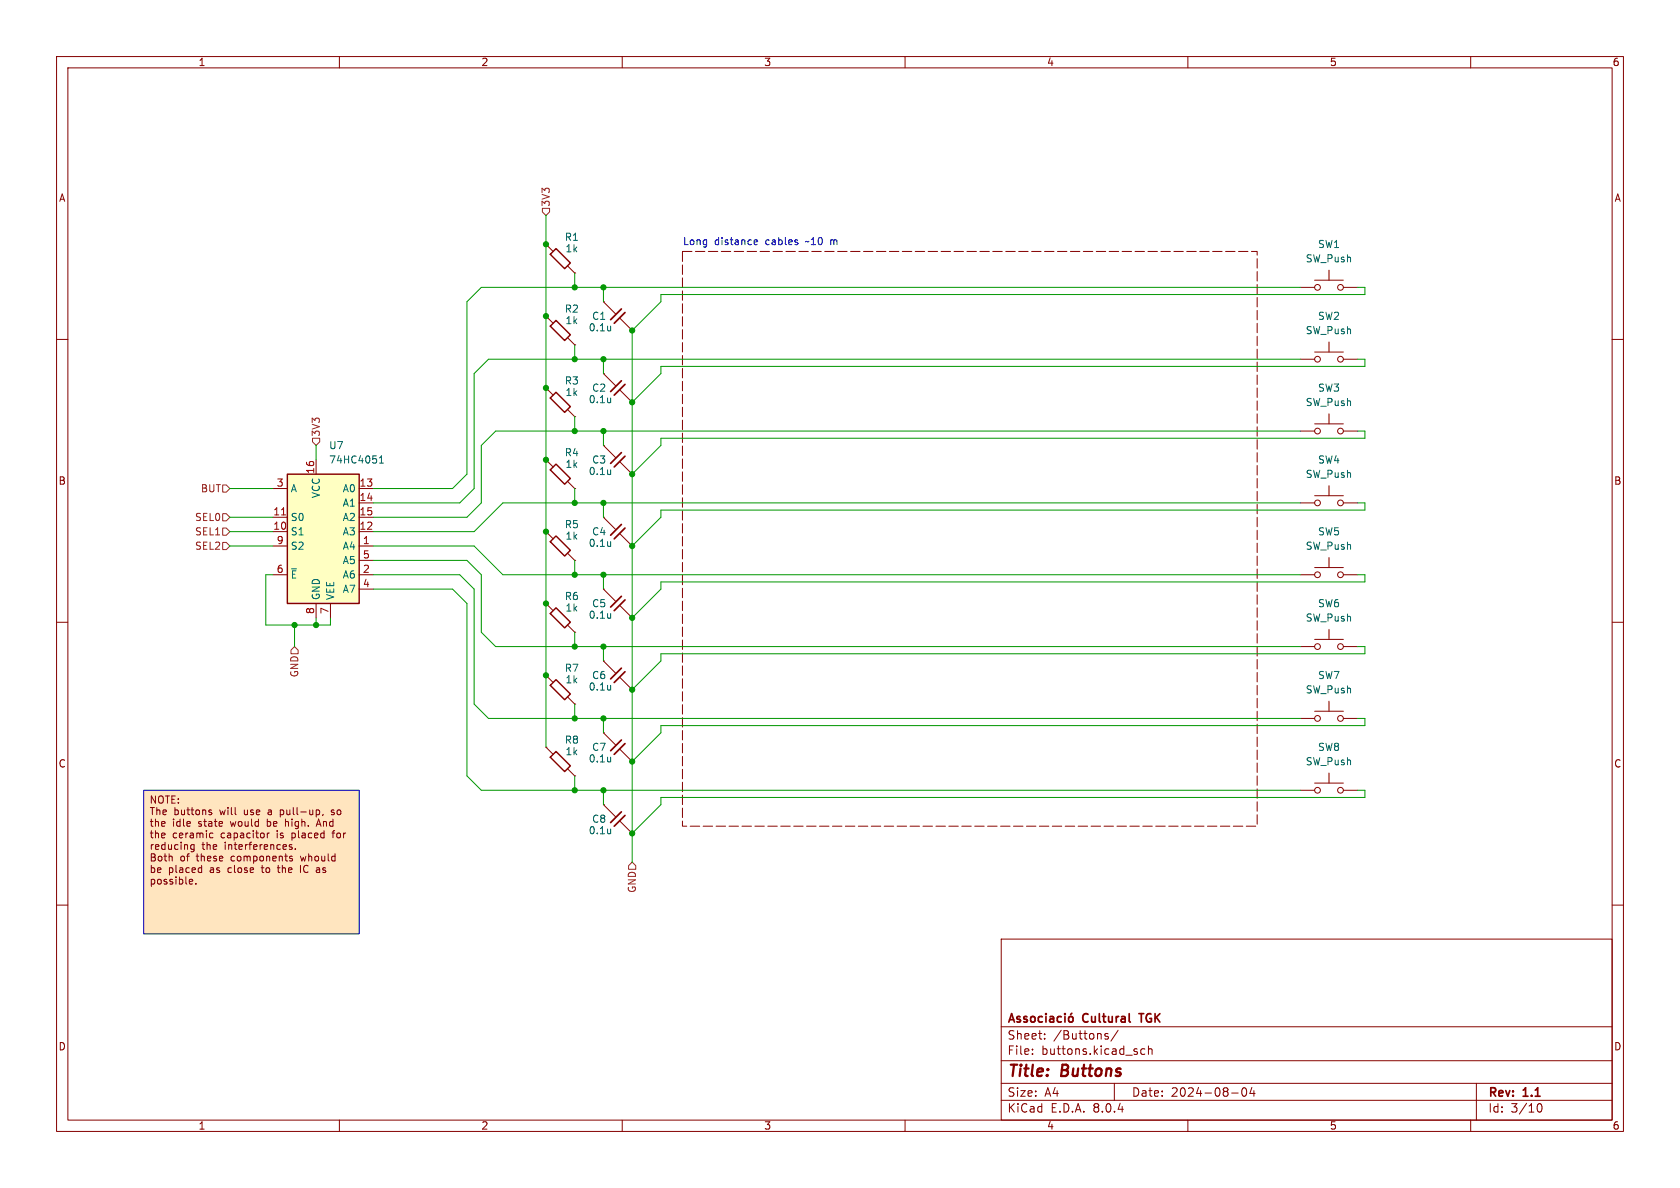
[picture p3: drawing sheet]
<svg xmlns="http://www.w3.org/2000/svg" width="297mm" height="210mm" viewBox="0 0 297 210" stroke-linecap="round" stroke-linejoin="round" font-family="sans-serif">
<g fill="none" stroke="#840000" stroke-width=".18">
<path d="M10 10h277v190h-277zM12 12h273v186h-273zM60 10v2M110 10v2M160 10v2M210 10v2M260 10v2M10 60h2M285 60h2M10 110h2M285 110h2M10 160h2"/>
<path d="M285 160h2M177 166h108v32h-108zM60 198v2M110 198v2M160 198v2M177 194.5h108M177 191.5h108M177 187.5h108M177 181.5h108M182.5 186.3v.1M182.5 185.5v.1M184.7 183.6v.1"/>
<path d="M184.7 182.8v.1M195.9 182.8l-.4-.1-.2 .2 .1 .2 .5 .2v.3h-.6M197 191.5v3M197.7 182.1l-1.3 2M202.4 185.5l-.4-.1-.3 .3v.4l.1 .2h.6M203 185.5l.2-.1 .4 .1 .1 .9M203 184.9v1.5M210 198v2M217.7 193.2h1.2M219.7 192.4l.2-.1a.81 .81 0 0 1 .6 .6 .81 .81 0 0 1-.3 .8l-.2 .1a.81 .81 0 0 1-.3-1.4zM221.3 192.2l-.3 1.1h.9M221.7 192.8v1"/>
<path d="M260 198v2M261 191.5v6.5M271.7 195.7l.2-.5 .2-.1a.8 .8 0 0 1 .5 .7 .8 .8 0 0 1-.5 .8l-.2-.1-.2-.5"/>
</g>
<g fill="none" stroke="#840000" stroke-width=".3">
<path d="M180.3 179.8l-.3-.1-.2 .2v.2l.5 .2v.3h-.5M181.6 179.8l-.4-.1-.2 .2 .1 .2 .5 .2v.3h-.6M182.3 179.8l.4-.1 .3 .3v.4l-.3 .3-.4-.1-.1-.2v-.4zM184.3 179.8l-.5-.1-.2 .3v.4l.1 .2h.6M184.9 179.2v.1M184.9 179.7v1M185.6 179.8h.6l.1 .9M187.6 179.8l-.4-.1-.3 .3v.4l.2 .2h.5M188.3 179.2v.1M188.3 179.7v1M189 179.8l.2-.1 .4 .1 .1 .6-.1 .2-.4 .1-.2-.2zM189.5 179.1l-.2 .2"/>
<path d="M201.3 179.2h.9M178.3 180.7l.5-1.5 .5 1.5M178.5 180.3h.7M186.3 180l-.5 .1a.29 .29 0 0 0-.3 .3 .29 .29 0 0 0 .3 .3l.5-.1"/>
</g>
<path d="M25.4 139.7h38.1v25.4h-38.1z" fill="#ffe5bf"/>
<g fill="none" stroke="#840000" stroke-width=".18">
<path d="M229.9 50.8h2.5M232.4 49.5h5.1M234.9 47.8v1.7M237.5 50.8h2.5M96.5 68.6h.1M96.5 68.6l1.3 1.3M100.3 72.4l1.3 1.3M101.6 73.7h.1M106.7 66h.1M106.7 78.7h.1M106.7 66l2.1 2.2M106.7 78.7l2.1 2.2"/>
<path d="M109.6 69l2.2 2.1M111.8 71.1h.1M229.9 76.2h2.5M229.9 63.5h2.5M232.4 74.9h5.1M232.4 62.2h5.1M234.9 60.5v1.7M234.9 73.2v1.7M237.5 76.2h2.5M237.5 63.5h2.5M96.5 94h.1M96.5 81.3h.1"/>
<path d="M96.5 94l1.3 1.3M96.5 81.3l1.3 1.3M100.3 97.8l1.3 1.3M100.3 85.1l1.3 1.3M101.6 99.1h.1M101.6 86.4h.1M106.7 91.4h.1M106.7 91.4l2.1 2.2M109.6 94.4l2.2 2.1M109.6 81.7l2.2 2.1M111.8 96.5h.1M111.8 83.8h.1"/>
<path d="M229.9 88.9h2.5M232.4 87.6h5.1M234.9 85.9v1.7M234.9 98.6v1.7M237.5 88.9h2.5M96.5 119.4h.1M96.5 119.4l1.3 1.3M229.9 114.3h2.5M229.9 101.6h2.5M232.4 113h5.1M232.4 100.3h5.1M234.9 111.3v1.7"/>
<path d="M237.5 114.3h2.5M237.5 101.6h2.5M96.5 132.1h.1M96.5 132.1l1.3 1.3M100.3 135.9l1.3 1.3M100.3 123.2l1.3 1.3M101.6 137.2h.1M101.6 124.5h.1M106.7 129.5h.1M106.7 129.5l2.1 2.2M109.6 132.5l2.2 2.1M111.8 134.6h.1"/>
<path d="M229.9 127h2.5M229.9 139.7h2.5M232.4 125.7h5.1M232.4 138.4h5.1M234.9 124v1.7M234.9 136.7v1.7M237.5 127h2.5M237.5 139.7h2.5M106.7 142.2h.1M106.7 142.2l2.1 2.2M109.6 145.2l2.2 2.1M111.8 147.3h.1"/>
<circle cx="232.9" cy="50.8" r=".51"/>
<circle cx="237" cy="50.8" r=".51"/>
<circle cx="232.9" cy="76.2" r=".51"/>
<circle cx="232.9" cy="63.5" r=".51"/>
<circle cx="237" cy="76.2" r=".51"/>
<circle cx="237" cy="63.5" r=".51"/>
<circle cx="232.9" cy="88.9" r=".51"/>
<circle cx="237" cy="88.9" r=".51"/>
<circle cx="232.9" cy="101.6" r=".51"/>
<circle cx="232.9" cy="114.3" r=".51"/>
<circle cx="237" cy="101.6" r=".51"/>
<circle cx="237" cy="114.3" r=".51"/>
<circle cx="232.9" cy="127" r=".51"/>
<circle cx="232.9" cy="139.7" r=".51"/>
<circle cx="237" cy="127" r=".51"/>
<circle cx="237" cy="139.7" r=".51"/>
</g>
<path d="M98.3 69.3l2.5 2.6-1 1-2.5-2.5zM98.3 94.7l2.5 2.6-1 1-2.5-2.5zM98.3 82l2.5 2.6-1 1-2.5-2.5zM98.3 132.8l2.5 2.6-1 1-2.5-2.5zM98.3 120.1l2.5 2.6-1 1-2.5-2.5z" fill="none" stroke="#840000" stroke-width=".25"/>
<path d="M109.9 67.3l-2 1.9M110.5 67.9l-1.9 2M109.9 92.7l-2 1.9M109.9 80l-2 1.9M110.5 93.3l-1.9 2M110.5 80.6l-1.9 2M109.9 130.8l-2 1.9M110.5 131.4l-1.9 2M109.9 143.5l-2 1.9M110.5 144.1l-1.9 2" fill="none" stroke="#840000" stroke-width=".3"/>
<path d="M108 70.3v.9M108 71.1h-.1M108 83v.9M108 95.7v.9M108 96.5h-.1M108 83.8h-.1M108 133.8v.9M108 134.6h-.1M108 146.5v.9M108 147.3h-.1" fill="none" stroke="#006464" stroke-width=".18"/>
<path d="M50.8 83.8h12.7v22.9h-12.7z" fill="#ffffc2"/>
<path d="M97.3 57.7l1-1.1 2.5 2.6-1 1zM98.3 43.9l2.5 2.6-1 1-2.5-2.5zM50.8 83.8h12.7v22.9h-12.7zM98.3 107.4l2.5 2.6-1 1-2.5-2.5z" fill="none" stroke="#840000" stroke-width=".25"/>
<g fill="none" stroke="#840000" stroke-width=".18">
<path d="M96.5 43.2h.1M96.5 55.9h.1M96.5 43.2l1.3 1.3M96.5 55.9l1.3 1.3M100.3 47l1.3 1.3M100.3 59.7l1.3 1.3M101.6 48.3h.1M106.7 53.3h.1M106.7 53.3l2.1 2.2M109.6 56.3l2.2 2.1M111.8 58.4h.1M101.6 61h.1"/>
<path d="M48.3 96.5h2.5M48.3 94h2.5M48.3 91.4h2.5M48.3 86.4h2.5M55.9 81.3v2.5M63.5 96.5h2.5M63.5 94h2.5M63.5 91.4h2.5M63.5 86.4h2.5M63.5 88.9h2.5M63.5 99.1h2.5M48.3 101.6h2.5"/>
<path d="M55.9 106.7v2.5M58.4 106.7v2.5M63.5 101.6h2.5M63.5 104.1h2.5M96.5 106.7h.1M96.5 106.7l1.3 1.3M100.3 110.5l1.3 1.3M101.6 111.8h.1M106.7 116.8h.1M106.7 104.1h.1M106.7 116.8l2.1 2.2M106.7 104.1l2.1 2.2"/>
<path d="M109.6 119.8l2.2 2.1M109.6 107.1l2.2 2.1M111.8 109.2h.1M111.8 121.9h.1M34 156.2l-.4 .1M34.1 155.6v.1l-.6 .2M34.3 149.3v1l-.2 .3-.3-.1M34.3 149.4l-.3-.1-.3 .2 .1 .6h.5M34.6 156.2v.1M35.3 153.4l.3 .1M35.6 153v1.2M35.6 154.2h-.3"/>
<path d="M37 143.5l.5 .3-.1 .2h-.4M37 143.2h.4M37.2 148h.4M37.2 147.3h.4M47.3 147.3v.8M47.6 147.3l-.3 .2M49.2 153l.1 1.2M49.6 143.2v1.2M49.6 144h.1M49.7 143.2h-.1M50.5 144.8v1.3M51.2 151.7l.5 .1v.2l-.2 .2-.3-.1"/>
<path d="M51.2 151.4h.5M51.6 149.4l-.3-.1-.2 .2 .1 .2 .4 .1v.3h-.5M52.2 150v.2M53.1 153v1.2M56 145.7h.6M56.1 153.4l.3 .1M56.3 144.8l-.4 1.3M56.4 143.2l.1 .2-.1 .6M56.5 154.2h-.4M56.5 153.7l-.4 .1M57.1 144l-.1 .2M58.6 144h.3"/>
<path d="M58.7 147.3h.5M58.9 147v1.1M58.9 143.2l-.3 .2v.1l.3 .1"/>
</g>
<path d="M49.8 91h.7" fill="none" stroke="#a90000" stroke-width=".18"/>
<path d="M108 57.6v.9M108 58.4h-.1M67.1 81.9h.7M67.1 81l.3-.4v1.3M51.5 100.6h.9M108 108.4v.9M108 109.2h-.1M108 121.1v.9M108 121.9h-.1" fill="none" stroke="#006464" stroke-width=".18"/>
<path d="M109.9 54.6l-2 1.9M110.5 55.2l-1.9 2M109.9 118.1l-2 1.9M109.9 105.4l-2 1.9M110.5 118.7l-1.9 2M110.5 106l-1.9 2" fill="none" stroke="#840000" stroke-width=".3"/>
<path d="M95.9 36.8h1.3v.7l-.7 .6-.6-.6zM55.2 77.5h1.3v.6l-.6 .6-.7-.6zM39.4 90.8h.6l.6 .6-.6 .7h-.6zM39.4 93.3h.6l.6 .7-.6 .6h-.6zM39.4 95.9h.6l.6 .6-.6 .7h-.6zM39.4 85.7h.6l.6 .7-.6 .6h-.6zM52.1 114.3l.6 .6v.7h-1.3v-.7zM111.8 152.4l.6 .6v.7h-1.3v-.7z" fill="none" stroke="#725600" stroke-width=".18"/>
<path d="M133.4 43.2h.5M133.4 42.5l.4-.1 .1 .3-.6 .1M25.4 139.7h38.1v25.4h-38.1z" fill="none" stroke="#0000c2" stroke-width=".18"/>
<path d="M120.6 44.5h101.6v101.6h-101.6z" fill="none" stroke="#840000" stroke-width=".18" stroke-dasharray="1.7 .6"/>
<g fill="none" stroke="#009600" stroke-width=".18">
<path d="M96.5 38.1v94M101.6 48.3v2.5M106.7 50.8v2.5M229.9 50.8h-144.8l-2.6 2.5v30.5l-2.5 2.6h-14M240 50.8h1.3v1.3h-124.5v1.2l-5 5.1v94M55.9 78.7v2.6M101.6 61v2.5M101.6 73.7v2.5M106.7 63.5v2.5M106.7 76.2v2.5M229.9 63.5h-143.5l-2.6 2.5v20.4l-2.5 2.5h-15.3M229.9 76.2h-142.3l-2.5 2.5v10.2l-2.6 2.5h-16.5"/>
<path d="M240 63.5h1.3v1.3h-124.5v1.2l-5 5.1M240 76.2h1.3v1.3h-124.5v1.2l-5 5.1M40.6 94h7.7M40.6 86.4h7.7M40.6 96.5h7.7M40.6 91.4h7.7M66 96.5h17.8l5.1 5.1h141M66 99.1h16.5l2.6 2.5v10.2l2.5 2.5h142.3M101.6 86.4v2.5M101.6 99.1v2.5M106.7 88.9v2.5M229.9 88.9h-141l-5.1 5.1h-17.8"/>
<path d="M240 88.9h1.3v1.3h-124.5v1.2l-5 5.1M48.3 101.6h-1.3v8.9h11.4v-1.3M52.1 110.5v3.8M55.9 109.2v1.3M66 101.6h15.3l2.5 2.5v20.4l2.6 2.5h143.5M66 104.1h14l2.5 2.6v30.5l2.6 2.5h144.8M101.6 111.8v2.5M106.7 101.6v2.5M106.7 114.3v2.5M240 101.6h1.3v1.3h-124.5v1.2l-5 5.1M240 114.3h1.3v1.3h-124.5v1.2l-5 5.1M101.6 124.5v2.5"/>
<path d="M101.6 137.2v2.5M106.7 127v2.5M106.7 139.7v2.5M240 127h1.3v1.3h-124.5v1.2l-5 5.1M240 139.7h1.3v1.3h-124.5v1.2l-5 5.1"/>
</g>
<g fill="#009600" stroke="#009600" stroke-width=".18">
<circle cx="96.5" cy="106.7" r=".46"/>
<circle cx="101.6" cy="114.3" r=".46"/>
<circle cx="96.5" cy="119.4" r=".46"/>
<circle cx="106.7" cy="101.6" r=".46"/>
<circle cx="111.8" cy="109.2" r=".46"/>
<circle cx="111.8" cy="121.9" r=".46"/>
<circle cx="106.7" cy="114.3" r=".46"/>
<circle cx="101.6" cy="127" r=".46"/>
<circle cx="106.7" cy="127" r=".46"/>
<circle cx="101.6" cy="139.7" r=".46"/>
<circle cx="111.8" cy="147.3" r=".46"/>
<circle cx="111.8" cy="134.6" r=".46"/>
<circle cx="106.7" cy="139.7" r=".46"/>
<circle cx="101.6" cy="88.9" r=".46"/>
<circle cx="106.7" cy="88.9" r=".46"/>
<circle cx="101.6" cy="101.6" r=".46"/>
<circle cx="111.8" cy="96.5" r=".46"/>
<circle cx="96.5" cy="94" r=".46"/>
<circle cx="111.8" cy="83.8" r=".46"/>
<circle cx="111.8" cy="71.1" r=".46"/>
<circle cx="106.7" cy="76.2" r=".46"/>
<circle cx="101.6" cy="76.2" r=".46"/>
<circle cx="96.5" cy="81.3" r=".46"/>
<circle cx="52.1" cy="110.5" r=".46"/>
<circle cx="55.9" cy="110.5" r=".46"/>
<circle cx="106.7" cy="50.8" r=".46"/>
<circle cx="106.7" cy="63.5" r=".46"/>
<circle cx="111.8" cy="58.4" r=".46"/>
<circle cx="96.5" cy="43.2" r=".46"/>
<circle cx="96.5" cy="55.9" r=".46"/>
<circle cx="101.6" cy="63.5" r=".46"/>
<circle cx="96.5" cy="68.6" r=".46"/>
<circle cx="101.6" cy="50.8" r=".46"/>
</g>
<g font-size="2.8" fill="#840000">
<text x="178" y="190.9">Title:</text>
<text x="187.7" y="190.9">Buttons</text>
</g>
<g font-size="2.1" fill="#840000">
<text x="178" y="184">Sheet:</text>
<text x="186.2" y="184">/Buttons/</text>
<text x="191.5" y="181.2">Cultural</text>
<text x="202.2" y="181.2">TGK</text>
<text x="178" y="186.7">File:</text>
<text x="184.1" y="186.7">buttons.kicad_sch</text>
<text x="178" y="196.9">KiCad</text>
<text x="178" y="194.1">Size:</text>
<text x="184.7" y="194.1">A4</text>
<text x="185.7" y="196.9">E.D.A.</text>
<text x="193.3" y="196.9">8.0.4</text>
<text x="200" y="194.1">Date:</text>
<text x="207" y="194.1">2024-08-04</text>
<text x="263" y="194.3">Rev:</text>
<text x="263" y="196.9">Id:</text>
<text x="267.1" y="196.9">3/10</text>
<text x="269.4" y="194.3">1.1</text>
</g>
<g font-size="1.8" fill="#840000">
<text x="35" y="11.9">1</text>
<text x="85" y="11.9">2</text>
<text x="135" y="11.9">3</text>
<text x="185" y="11.9">4</text>
<text x="235" y="11.9">5</text>
<text x="285" y="11.9">6</text>
<text x="10.3" y="35.9">A</text>
<text x="285.3" y="35.9">A</text>
<text x="10.3" y="85.9">B</text>
<text x="285.3" y="85.9">B</text>
<text x="10.3" y="135.9">C</text>
<text x="285.3" y="135.9">C</text>
<text x="26.4" y="142.4">NOTE:</text>
<text x="26.4" y="144.4">The</text>
<text x="26.4" y="146.5">the</text>
<text x="26.4" y="148.5">the</text>
<text x="30.5" y="146.5">idle</text>
<text x="30.5" y="148.5">ceramic</text>
<text x="30.7" y="144.4">buttons</text>
<text x="35.2" y="146.5">state</text>
<text x="39" y="144.4">will</text>
<text x="39.2" y="148.5">capacitor</text>
<text x="41.1" y="146.5">would</text>
<text x="43.4" y="144.4">use</text>
<text x="47.7" y="146.5">be</text>
<text x="47.8" y="144.4">a</text>
<text x="49.2" y="148.5">is</text>
<text x="50.2" y="144.4">pull-up,</text>
<text x="51.1" y="146.5">high.</text>
<text x="52" y="148.5">placed</text>
<text x="56.9" y="146.5">And</text>
<text x="59.4" y="144.4">so</text>
<text x="59.5" y="148.5">for</text>
<text x="26.4" y="150.6">reducing</text>
<text x="26.4" y="152.6">Both</text>
<text x="26.4" y="154.6">be</text>
<text x="29.8" y="154.6">placed</text>
<text x="31.8" y="152.6">of</text>
<text x="34.9" y="152.6">these</text>
<text x="35.7" y="150.6">the</text>
<text x="37.2" y="154.6">as</text>
<text x="39.8" y="150.6">interferences.</text>
<text x="40.6" y="154.6">close</text>
<text x="41.1" y="152.6">components</text>
<text x="46.8" y="154.6">to</text>
<text x="49.8" y="154.6">the</text>
<text x="53.7" y="152.6">whould</text>
<text x="53.9" y="154.6">IC</text>
<text x="57" y="154.6">as</text>
<text x="26.4" y="156.7">possible.</text>
<text x="10.3" y="185.9">D</text>
<text x="285.3" y="185.9">D</text>
<text x="35" y="199.9">1</text>
<text x="85" y="199.9">2</text>
<text x="135" y="199.9">3</text>
<text x="185" y="199.9">4</text>
<text x="235" y="199.9">5</text>
<text x="285" y="199.9">6</text>
</g>
<g font-size="1.8" fill="#725600">
<text x="97.4" y="36.6" transform="rotate(-90 97.4 36.6)">3V3</text>
<text x="56.7" y="77.3" transform="rotate(-90 56.7 77.3)">3V3</text>
<text x="35.4" y="87.2">BUT</text>
<text x="34.4" y="92.3">SEL0</text>
<text x="34.4" y="94.8">SEL1</text>
<text x="34.4" y="97.4">SEL2</text>
<text x="52.9" y="119.8" transform="rotate(-90 52.9 119.8)">GND</text>
<text x="112.6" y="157.9" transform="rotate(-90 112.6 157.9)">GND</text>
</g>
<g font-size="1.8" fill="#006464">
<text x="99.8" y="42.8">R1</text>
<text x="99.9" y="44.8">1k</text>
<text x="230.7" y="46.6">SW_Push</text>
<text x="232.9" y="44">SW1</text>
<text x="99.8" y="55.5">R2</text>
<text x="99.9" y="57.5">1k</text>
<text x="104" y="58.8">0.1u</text>
<text x="104.6" y="56.7">C1</text>
<text x="230.7" y="59.3">SW_Push</text>
<text x="232.9" y="56.7">SW2</text>
<text x="99.8" y="68.2">R3</text>
<text x="99.9" y="70.2">1k</text>
<text x="104" y="71.5">0.1u</text>
<text x="104.6" y="69.4">C2</text>
<text x="230.7" y="72">SW_Push</text>
<text x="232.9" y="69.4">SW3</text>
<text x="58.1" y="79.6">U7</text>
<text x="58.1" y="82.1">74HC4051</text>
<text x="99.8" y="80.9">R4</text>
<text x="99.9" y="82.9">1k</text>
<text x="104.6" y="82.1">C3</text>
<text x="232.9" y="82.1">SW4</text>
<text x="51.3" y="87.2">A</text>
<text x="56.7" y="88.2" transform="rotate(-90 56.7 88.2)">VCC</text>
<text x="60.5" y="87.2">A0</text>
<text x="60.5" y="89.8">A1</text>
<text x="104" y="84.2">0.1u</text>
<text x="230.7" y="84.7">SW_Push</text>
<text x="51.3" y="94.8">S1</text>
<text x="51.3" y="92.3">S0</text>
<text x="60.5" y="94.8">A3</text>
<text x="60.5" y="92.3">A2</text>
<text x="99.8" y="93.6">R5</text>
<text x="99.9" y="95.6">1k</text>
<text x="104.6" y="94.8">C4</text>
<text x="232.9" y="94.8">SW5</text>
<text x="51.3" y="97.4">S2</text>
<text x="60.5" y="97.4">A4</text>
<text x="60.5" y="99.9">A5</text>
<text x="104" y="96.9">0.1u</text>
<text x="230.7" y="97.4">SW_Push</text>
<text x="51.3" y="102.5">~{E}</text>
<text x="56.7" y="106.2" transform="rotate(-90 56.7 106.2)">GND</text>
<text x="59.3" y="106.2" transform="rotate(-90 59.3 106.2)">VEE</text>
<text x="60.5" y="102.5">A6</text>
<text x="60.5" y="105">A7</text>
<text x="99.8" y="106.3">R6</text>
<text x="104.6" y="107.5">C5</text>
<text x="232.9" y="107.5">SW6</text>
<text x="99.9" y="108.3">1k</text>
<text x="104" y="109.6">0.1u</text>
<text x="230.7" y="110.1">SW_Push</text>
<text x="99.8" y="119">R7</text>
<text x="99.9" y="121">1k</text>
<text x="104" y="122.3">0.1u</text>
<text x="104.6" y="120.2">C6</text>
<text x="230.7" y="122.8">SW_Push</text>
<text x="232.9" y="120.2">SW7</text>
<text x="99.8" y="131.7">R8</text>
<text x="99.9" y="133.7">1k</text>
<text x="104" y="135">0.1u</text>
<text x="104.6" y="132.9">C7</text>
<text x="230.7" y="135.5">SW_Push</text>
<text x="232.9" y="132.9">SW8</text>
<text x="104" y="147.7">0.1u</text>
<text x="104.6" y="145.6">C8</text>
</g>
<g font-size="1.8" fill="#0000c2">
<text x="120.6" y="43.5">Long</text>
<text x="126.3" y="43.5">distance</text>
<text x="135.4" y="43.5">cables</text>
<text x="142.8" y="43.5">~10</text>
<text x="147.3" y="43.5">m</text>
</g>
<g font-size="1.8" fill="#a90000">
<text x="55.6" y="83.9" transform="rotate(-90 55.6 83.9)">16</text>
<text x="48.8" y="86.1">3</text>
<text x="63.5" y="86.1">13</text>
<text x="63.5" y="88.6">14</text>
<text x="48.2" y="93.7">10</text>
<text x="48.2" y="91.2">11</text>
<text x="63.5" y="93.7">12</text>
<text x="63.5" y="91.2">15</text>
<text x="48.8" y="101.3">6</text>
<text x="48.8" y="96.3">9</text>
<text x="64.1" y="96.3">1</text>
<text x="64.1" y="101.3">2</text>
<text x="64.1" y="98.8">5</text>
<text x="64.1" y="103.9">4</text>
<text x="55.6" y="108.7" transform="rotate(-90 55.6 108.7)">8</text>
<text x="58.2" y="108.7" transform="rotate(-90 58.2 108.7)">7</text>
</g>
</svg>
